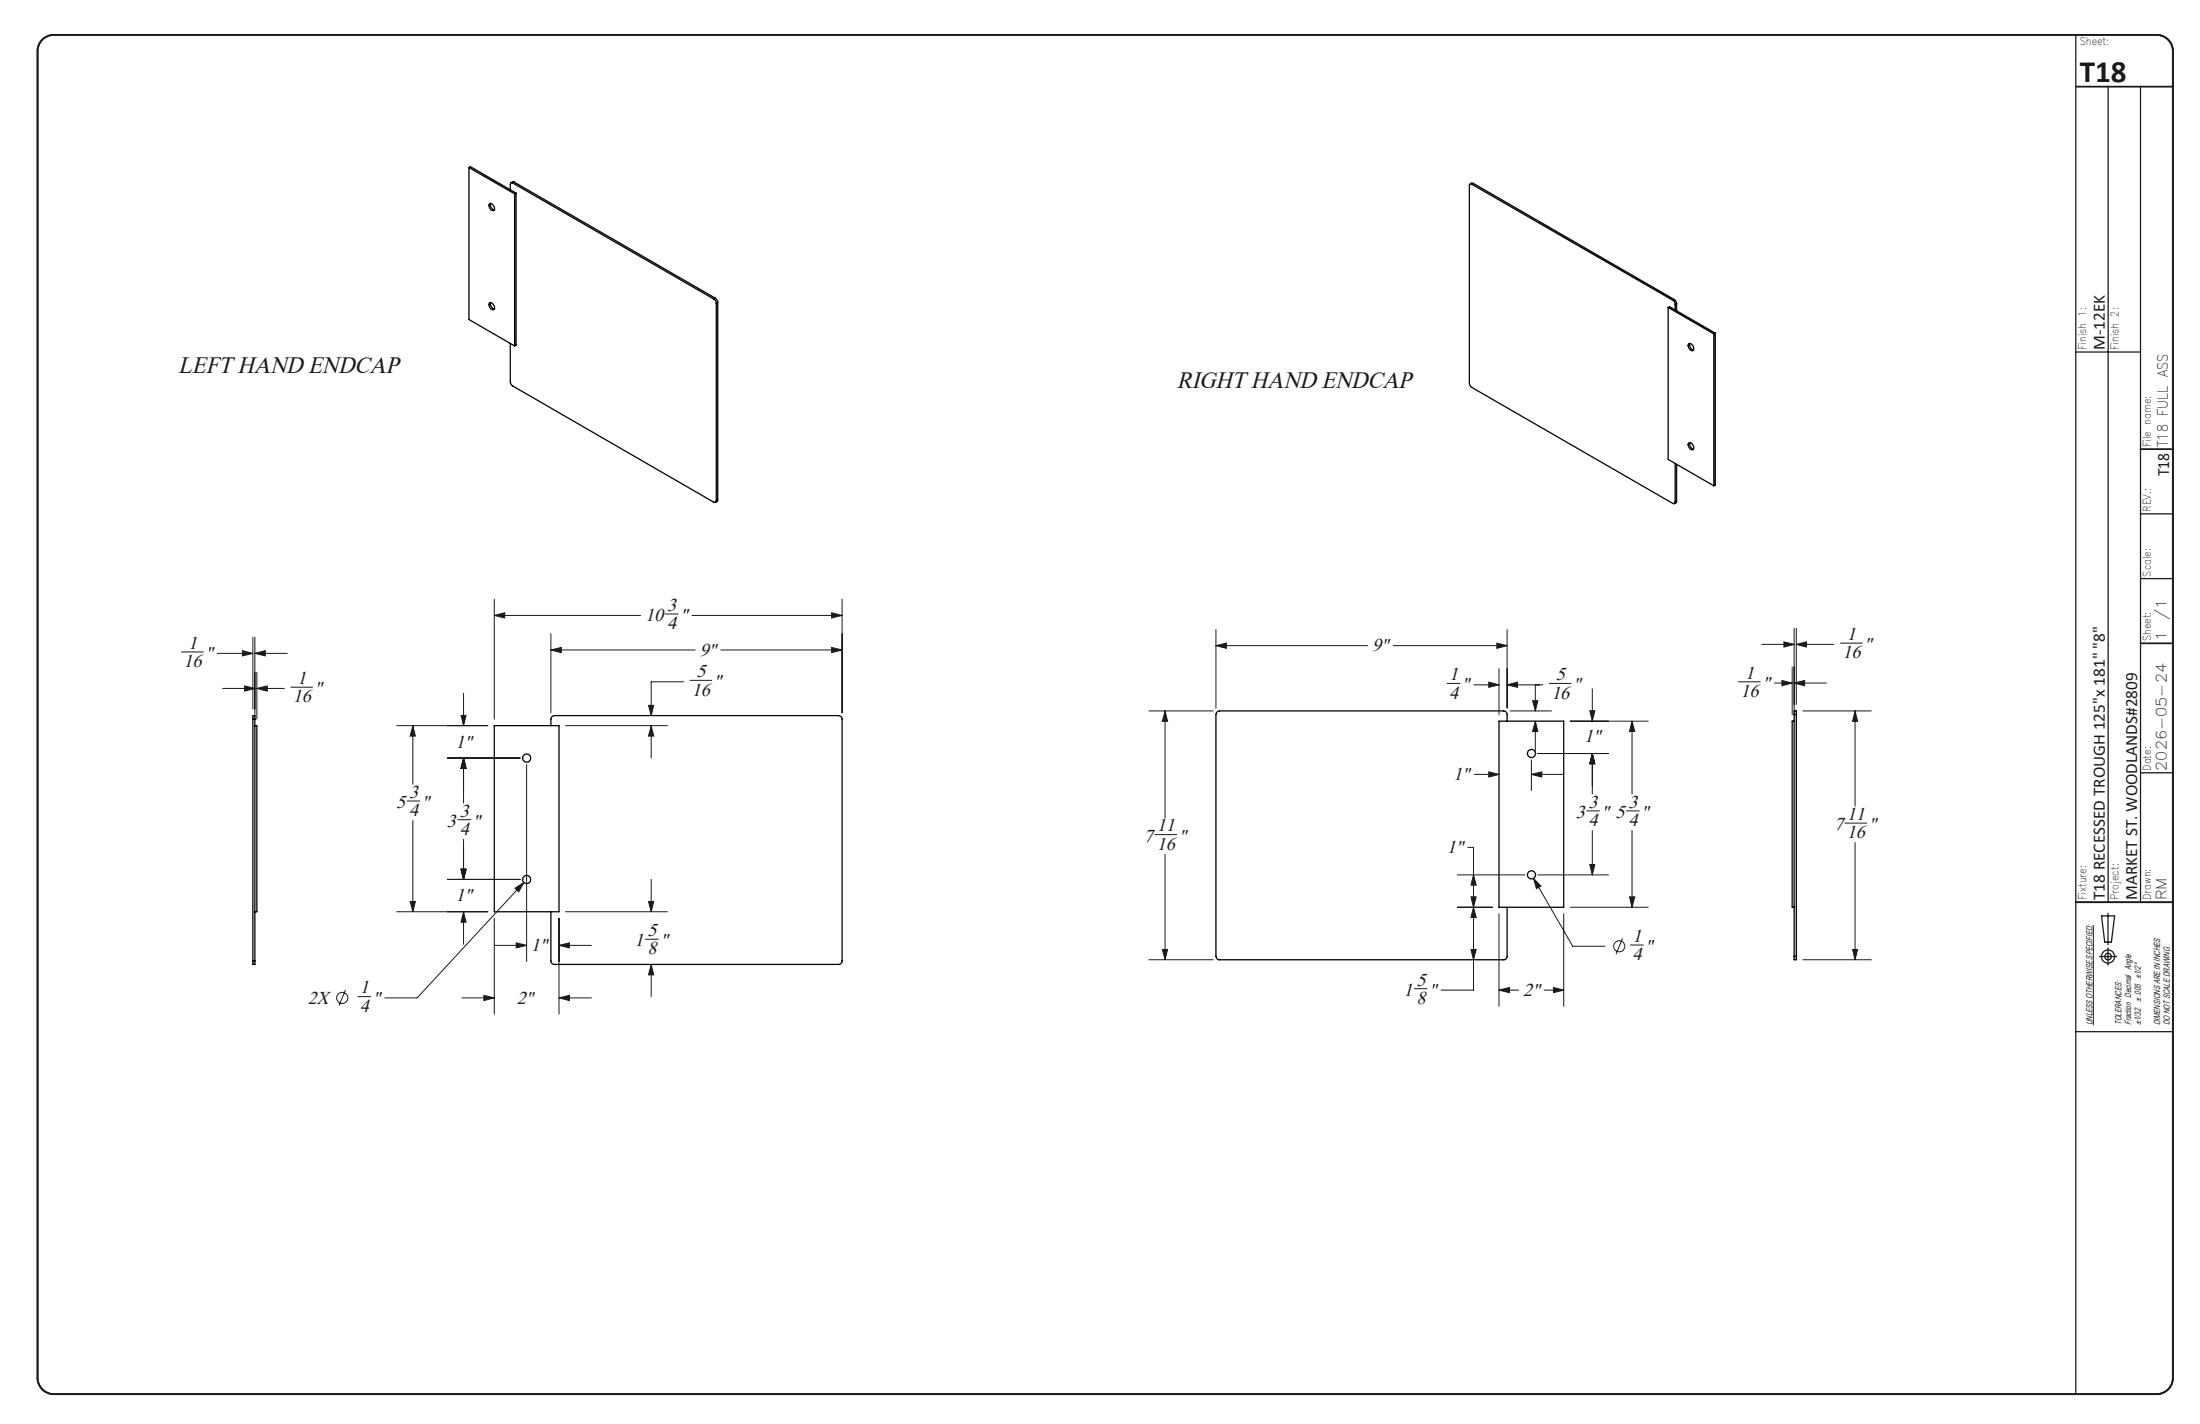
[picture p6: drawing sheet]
<svg xmlns="http://www.w3.org/2000/svg" width="432mm" height="279mm" viewBox="0 0 432 279" stroke-linecap="round" stroke-linejoin="round" font-family="sans-serif">
<g fill="none" stroke="#191924" stroke-width=".2">
<path d="M97 117.6v23.5M165.3 117.6v22.2M35.6 127.9h4.3M42.7 128.2h6.9M43.7 135.1h6.3M47.6 127.7l2 .5-2 .5zM48 134.6l2 .5-2 .5zM49.6 125v14.1M50 128.2l2.1-.5v1zM50 125v16.1M50 128.2h6.4M50.4 135.1l2.1-.5v1z"/>
<path d="M50.4 131.9v9.2M50.4 135.1h5.4M57.1 134.8h4.2M91 136v6.4M97 120.8l2.1-.6v1zM97 120.8h28.7M108.1 127.5l2.1-.5v1.1zM108.1 124.4v15.4M108.1 127.5h28.4M127.3 138.4h1l-.5 2zM130.5 120.5h2.6M134.2 133.8h-6.4v6.6"/>
<path d="M135.4 133.5h4.3M135.8 120.8h29.5M141.5 127.5h23.8M163.2 127l2.1 .5-2.1 .6zM163.2 120.2l2.1 .6-2.1 .4zM225.5 139.5h12.6M228.7 139.5l.5 2h-1.1zM228.7 139.5v21M238.7 126.7l2-.5v1zM238.7 123.5v15.4M238.7 126.7h29.7M273.4 126.7h22.4"/>
<path d="M284 134.1h2.6M289.3 134.4h4.9M292.2 133.8l2 .6-2 .5zM293.8 126.2l2 .5-2 .5zM294.2 131.2v9M295.8 134.4l2.1-.6v1.1zM295.8 123.5v15.4M295.8 134.4h7M296.4 139.5h8.1M300.8 137.5h1l-.5 2zM301.3 134.4v5.1M304.1 134.1h4.3"/>
<path d="M312 139.5h1l-.5 2zM312.5 135.1v6.4M341.2 133.8h4.3M345.8 126.4h6.3M348.3 134h3.5M349.7 133.5l2.1 .5-2.1 .5zM350.1 125.9l2 .5-2 .6zM351.8 130.8v9.4M352.1 134l2.1-.5v1zM352.1 123.3v16.9M352.1 134h6.4M352.6 126.4l2-.5v1.1z"/>
<path d="M352.6 123.3v14.9M352.6 126.4h7.3M353.8 139.5h13.5M361.2 126.2h4.3M364.1 139.5l.5 2h-1zM364.1 139.5v18.7M77.9 142.4h17.8M79.9 157.2h2.5M81 142.4l.5 2h-1zM81 142.4v11.5M87.8 148.7h14.3M90.5 140.4h1l-.5 2z"/>
<path d="M91 148.7l.5 2.1h-1zM91 148.7v8.9M103.4 150v38.7M111 142.4h20M127.8 142.4l.5 2h-1zM127.8 142.4v6.3M289.3 151.9h4.9M292.2 151.4l2 .5-2 .6zM300.6 151.9l2-.5v1.1zM300.6 149.1v6M300.6 151.9h6.3M301.3 141.5l.5 2h-1z"/>
<path d="M301.3 141.5v6.3M301.8 147.8h13.9M308.2 141.5h15.3M311.4 159.1h2.5M312.5 147.8l.5 2.1h-1zM312.5 147.8v8M319.2 159.1h2.5M320.3 141.5l.6 2h-1.1zM320.3 141.5v14.3M77.9 178.9h17.8M80.5 176.9h1l-.5 2zM81 161v17.9"/>
<path d="M87.8 172.5h14.3M89.9 160.8h2.5M90.5 170.5h1l-.5 2zM91 178.9l.5 2h-1zM91 164.7v7.8M91 178.9v6.3M101.1 174.3l1.7-1.2-1 1.9zM102.8 173.1l-20.9 22.7h-6.4M111 178.9h20M127.3 176.9h1l-.5 2zM127.8 172.5v6.4M226.7 163.8h4.3"/>
<path d="M228.7 167.6v20.7M286 171.7h13.3M286 178h6.9M288.1 166.3h1.1v28h-6.3M288.7 176h1l-.5 2zM289.2 171.7l.5 2h-1zM289.2 178l.5 2h-1zM294.2 179.3v18.1M301 172.3l1.4 1.5-.8 .5zM301 172.3l7.7 13.4h6.3M301.8 171.7h13.9M306.9 179.3v18.1"/>
<path d="M308.2 178h15.3M312 169.6h1l-.5 2.1zM312.5 162.9v8.8M319.8 176h1.1l-.6 2zM320.3 162.9v15.1M362.1 161.5h4.3M364.1 165.3v23M67.8 194.2l-1.3 3.1M70.2 195.5h2.6M90.7 195.8h6.3M95 195.3l2 .5-2 .5zM97 180.2v18.8"/>
<path d="M97 185.5h6.4M101.3 185l2.1 .5-2.1 .5zM109.7 195.8l2.1-.5v1zM109.7 185.5l2.1-.5v1zM109.7 180.2v18.8M109.7 195.8h6.4M109.7 185.5h6.4M126.7 184.3h2.5M127.8 189.2l.5 2.1h-1zM127.8 189.2v6.4M225.5 188.3h12.6M228.1 186.3h1.1l-.5 2z"/>
<path d="M277.6 194h2.5M288.7 186.3h1l-.5 2zM294.2 194.3l2.1-.6v1.1zM294.2 194.3h3.9M303.1 194.3h3.8M304.9 193.7l2 .6-2 .5zM318.5 184.1l-1.3 3.1M320 185.4h2.5M353.8 188.3h13.5M363.6 186.3h1l-.5 2zM410.9 181.5v19.6"/>
<circle cx="67.2" cy="195.8" r="1.08"/>
<circle cx="317.8" cy="185.7" r="1.08"/>
</g>
<g fill="none" stroke="#191924" stroke-width=".25">
<path d="M407.4 6.8v266.7M413.8 17v160M420.1 17v160M407.4 69.1h12.7M420.1 113.5h6.4M420.1 100.8h6.4M420.1 151.6h6.4M407.4 177h19.1M412.5 179.7h2.5l-.6 5.2h-1.3zM413.7 179.2v6.1M412.1 187.7h3.3M413.7 186v3.4"/>
<path d="M407.4 202.4h19.1"/>
<circle cx="413.7" cy="187.7" r=".66"/>
<circle cx="413.8" cy="187.7" r="1.29"/>
</g>
<path d="M8.2 7.9a3.3 3.3 0 0 1 2.3-1.1h412.8a3.2 3.2 0 0 1 3.2 3.2v260.4a3.2 3.2 0 0 1-3.2 3.1h-412.8a3.2 3.2 0 0 1-3.1-3.1v-260.4a3.2 3.2 0 0 1 .8-2.1zM407.4 17h19.1M420.1 88.1h6.4M420.1 126.2h6.4M407.4 177h19.1" fill="none" stroke="#191924" stroke-width=".35"/>
<g fill="none" stroke="#000" stroke-width=".25">
<path d="M92 32.9l9 5.1M92 32.9v29.8l9 5.2M92 32.9l.3-.2 9 5.2M96.3 39.9a1.09 1.09 0 0 0 .7 1.3M100.6 35.9a.3 .3 0 0 0-.3 0 .3 .3 0 0 0-.1 .3v1.1M100.6 35.9l39.5 22.8M100.9 35.7h-.2l-.4 .2M100.9 35.7l-.3 .2M100.9 35.7l39.5 22.8M101 38v29.9M101.3 37.9v29.8l-.3 .2M101.3 37.9l-.3 .1"/>
<path d="M288.9 36.2a.3 .3 0 0 0-.4-.1 .3 .3 0 0 0-.1 .3v38.9l.2 .5 39.7 23a.28 .28 0 0 0 .4 0 .28 .28 0 0 0 .1-.3M288.9 36.2l39.4 22.7M289.2 36l-.3-.1-.4 .2M289.2 36l-.3 .2M289.2 36l39.4 22.8M96.1 59.4a.91 .91 0 0 1 .9 1.3 .89 .89 0 0 1-.9-1.3zM96.1 40a.84 .84 0 0 1 .8 .4 .84 .84 0 0 1-.1 .9 1.01 1.01 0 0 1-.7-1.3zM96.3 59.4a1.08 1.08 0 0 0 .7 1.2M140.1 58.7l.3 .3 .2 .5M140.4 58.5l.3 .2 .2 .6M140.4 58.5l-.3 .2M140.6 59.5v38.7"/>
<path d="M140.9 59.3l-.3 .2M140.9 59.3v38.8M328.3 58.9l.3 .4 .2 .5M328.6 58.8l.4 .4 .1 .4M328.6 58.8l-.3 .1M328.8 59.8v1M329.1 59.6l-.3 .2M329.1 59.6v1.4M100.2 67.4v7.5l.4 .8 39.5 22.8a.3 .3 0 0 0 .3 .1 .3 .3 0 0 0 .2-.4M327.4 60.3l9 5.2M327.4 60.3l.3-.1 9 5.2M327.4 60.3v29.8l9 5.2"/>
<path d="M331.4 67.5a.85 .85 0 0 1 .9 .4 .85 .85 0 0 1-.1 .9 1.02 1.02 0 0 1-.8-1.3zM331.6 67.4a1.15 1.15 0 0 0 .8 1.3M336.4 65.5v29.8M336.7 65.4l-.3 .1M336.7 65.4v29.8l-.3 .1M140.9 98.1l-.1 .3-.4 .2M140.9 98.1l-.3 .1M328.8 90.9v7.6M329.1 98.3l-.1 .3-.4 .2M329.1 98.3l-.3 .2M329.1 91.1v7.2M331.4 86.9a.82 .82 0 0 1 .9 .4 .82 .82 0 0 1-.1 1 1.01 1.01 0 0 1-.8-1.4z"/>
<path d="M331.6 86.8a1.11 1.11 0 0 0 .8 1.3M49.6 141.1v-.7h.4v.7M49.6 141.1h.4M49.6 141.1v47.4M50 142.4h.4v36.5h-.4M50 141.1v47.4M97 142.4h12.7v36.5h-12.7zM108.1 142.4v-1.3a.72 .72 0 0 1 .7-.7h55.8a.72 .72 0 0 1 .7 .7v47.4a.72 .72 0 0 1-.7 .7h-55.8a.72 .72 0 0 1-.7-.7v-9.6M294.2 141.5h12.7v36.5h-12.7zM295.8 141.5v-1.3a.66 .66 0 0 0-.7-.7h-55.7a.72 .72 0 0 0-.7 .7v47.4a.73 .73 0 0 0 .7 .7h55.7a.66 .66 0 0 0 .7-.7v-9.6M352.1 140.2v-.7h.5v.7M352.1 141.5h-.3v36.5h.3"/>
<path d="M352.1 140.2h.5M352.1 140.2v47.4M352.6 140.2v47.4M49.6 188.5v.7h.4v-.7M49.6 188.5h.4M352.1 187.6v.7h.5v-.7M352.1 187.6h.5"/>
<circle cx="103.4" cy="148.7" r=".79"/>
<circle cx="300.6" cy="147.8" r=".79"/>
<circle cx="103.4" cy="172.6" r=".79"/>
<circle cx="300.6" cy="171.6" r=".79"/>
</g>
<path d="M293.8 126.2l2 .5-2 .5zM238.7 126.7l2-.5v1zM304.9 193.7l2 .6-2 .5zM294.2 194.3l2.1-.6v1.1zM312 169.6h1l-.5 2.1zM312.5 147.8l.5 2.1h-1zM312.5 147.8l.5 2.1h-1zM312 139.5h1l-.5 2zM301.3 141.5l.5 2h-1zM300.8 137.5h1l-.5 2zM301 172.3l.6 2 .8-.5zM292.2 133.8l2 .6-2 .5zM295.8 134.4l2.1-.6v1.1zM228.7 139.5l.5 2h-1.1zM228.1 186.3h1.1l-.5 2zM320.3 141.5l.6 2h-1.1zM319.8 176h1.1l-.6 2zM300.6 151.9l2-.5v1.1zM292.2 151.4l2 .5-2 .6zM289.2 171.7l.5 2h-1zM288.7 176h1l-.5 2zM289.2 178l.5 2h-1zM288.7 186.3h1l-.5 2zM363.6 186.3h1l-.5 2zM364.1 139.5l.5 2h-1zM350.1 125.9l2 .5-2 .6zM352.6 126.4l2-.5v1.1zM349.7 133.5l2.1 .5-2.1 .5zM352.1 134l2.1-.5v1zM108.1 127.5l2.1-.5v1.1zM163.2 127l2.1 .5-2.1 .6zM97 120.8l2.1-.6v1zM163.2 120.2l2.1 .6-2.1 .4zM91 148.7l.5 2.1h-1zM90.5 170.5h1l-.5 2zM91 148.7l.5 2.1h-1zM90.5 140.4h1l-.5 2zM109.7 195.8l2.1-.5v1zM95 195.3l2 .5-2 .5zM101.3 185l2.1 .5-2.1 .5zM109.7 185.5l2.1-.5v1zM90.5 170.5h1l-.5 2zM91 178.9l.5 2h-1zM127.3 176.9h1l-.5 2zM127.8 189.2l.5 2.1h-1zM81 142.4l.5 2h-1zM80.5 176.9h1l-.5 2zM127.8 142.4l.5 2h-1zM127.3 138.4h1l-.5 2zM101.1 174.3l.7 .7 1-1.9zM47.6 127.7l2 .5-2 .5zM50 128.2l2.1-.5v1zM50.4 135.1l2.1-.5v1zM48 134.6l2 .5-2 .5z" fill="#191924"/>
<text font-size="6.1" fill="#191924" x="408.2" y="16.1">T18</text>
<g font-size="4.7" fill="#191924">
<text x="35" y="73.2">LEFT HAND ENDCAP</text>
<text x="231" y="76.1">RIGHT HAND ENDCAP</text>
</g>
<g font-size="3.7" fill="#191924">
<text x="130.9" y="119.8">3</text>
<text x="126.6" y="121.8">10</text>
<text x="130.9" y="123.5">4</text>
<text x="133.5" y="121.8">&quot;</text>
<text x="362.5" y="125.5">1</text>
<text x="36" y="130.9">16</text>
<text x="36.9" y="127.3">1</text>
<text x="40.3" y="129.3">&quot;</text>
<text x="137.4" y="128.6">9&quot;</text>
<text x="269.3" y="127.8">9&quot;</text>
<text x="361.6" y="129.2">16</text>
<text x="365.9" y="127.5">&quot;</text>
<text x="57.5" y="137.8">16</text>
<text x="58.3" y="134.2">1</text>
<text x="61.8" y="136.2">&quot;</text>
<text x="135.8" y="136.5">16</text>
<text x="136.7" y="132.9">5</text>
<text x="140.1" y="134.9">&quot;</text>
<text x="284.4" y="133.5">1</text>
<text x="284.4" y="137.1">4</text>
<text x="286.9" y="135.5">&quot;</text>
<text x="304.5" y="137.1">16</text>
<text x="305.4" y="133.5">5</text>
<text x="308.8" y="135.5">&quot;</text>
<text x="341.6" y="136.7">16</text>
<text x="342.5" y="133.1">1</text>
<text x="345.9" y="135.1">&quot;</text>
<text x="89.4" y="146.7">1&quot;</text>
<text x="310.9" y="145.5">1&quot;</text>
<text x="285.2" y="153.1">1&quot;</text>
<text x="77.8" y="158.5">5</text>
<text x="80.3" y="156.5">3</text>
<text x="80.3" y="160.1">4</text>
<text x="82.8" y="158.5">&quot;</text>
<text x="90.3" y="160.2">3</text>
<text x="309.3" y="160.5">3</text>
<text x="311.8" y="158.5">3</text>
<text x="314.3" y="160.5">&quot; 5</text>
<text x="319.6" y="158.5">3</text>
<text x="322.1" y="160.5">&quot;</text>
<text x="362.5" y="160.9">11</text>
<text x="87.7" y="162.2">3</text>
<text x="90.3" y="163.8">4</text>
<text x="92.8" y="162.2">&quot;</text>
<text x="224.5" y="165.1">7</text>
<text x="227.1" y="163.1">11</text>
<text x="227.1" y="166.7">16</text>
<text x="231.4" y="165.1">&quot;</text>
<text x="284" y="167.4">1&quot;</text>
<text x="311.8" y="162.1">4</text>
<text x="319.6" y="162.1">4</text>
<text x="360" y="162.9">7</text>
<text x="362.5" y="164.5">16</text>
<text x="366.8" y="162.9">&quot;</text>
<text x="89.4" y="176.8">1&quot;</text>
<text x="124.6" y="185.6">1</text>
<text x="127.1" y="183.7">5</text>
<text x="129.6" y="185.6">&quot;</text>
<text x="320.4" y="184.8">1</text>
<text x="104.2" y="186.6">1&quot;</text>
<text x="127.1" y="187.3">8</text>
<text x="320.4" y="188.4">4</text>
<text x="322.9" y="186.8">&quot;</text>
<text x="60.5" y="196.9">2X</text>
<text x="70.6" y="194.9">1</text>
<text x="73.2" y="196.9">&quot;</text>
<text x="101.4" y="196.9">2&quot;</text>
<text x="275.5" y="195.4">1</text>
<text x="278" y="197">8</text>
<text x="278" y="193.4">5</text>
<text x="280.5" y="195.4">&quot;</text>
<text x="299" y="195.4">2&quot;</text>
<text x="70.6" y="198.5">4</text>
</g>
<g font-size="3.4" fill="#191924">
<text x="413.1" y="68.7" transform="rotate(-90 413.1 68.7)">M-12EK</text>
<text x="425.7" y="93.4" transform="rotate(-90 425.7 93.4)">T18</text>
<text x="413.1" y="176.6" transform="rotate(-90 413.1 176.6)">T18 RECESSED TROUGH 125&quot;x 181&quot; &quot;8&quot;</text>
<text x="419.4" y="176.6" transform="rotate(-90 419.4 176.6)">MARKET ST. WOODLANDS#2809</text>
</g>
<g font-size="2.8" fill="#191924">
<text x="425.5" y="87.7" transform="rotate(-90 425.5 87.7)">T18 FULL ASS</text>
<text x="425.2" y="125.8" transform="rotate(-90 425.2 125.8)">1</text>
<text x="425.2" y="121.7" transform="rotate(-90 425.2 121.7)">/1</text>
<text x="425.2" y="151.2" transform="rotate(-90 425.2 151.2)">2026-05-24</text>
<text x="425.2" y="176.6" transform="rotate(-90 425.2 176.6)">RM</text>
</g>
<g font-size="2.1" fill="#191924">
<text x="408.2" y="8.9">Sheet:</text>
<text x="409.5" y="68.7" transform="rotate(-90 409.5 68.7)">Finish 1:</text>
<text x="415.8" y="68.7" transform="rotate(-90 415.8 68.7)">Finish 2:</text>
<text x="422.2" y="87.7" transform="rotate(-90 422.2 87.7)">File name:</text>
<text x="422.2" y="100.4" transform="rotate(-90 422.2 100.4)">REV.:</text>
<text x="422.2" y="113.1" transform="rotate(-90 422.2 113.1)">Scale:</text>
<text x="422.2" y="125.8" transform="rotate(-90 422.2 125.8)">Sheet:</text>
<text x="422.2" y="151.2" transform="rotate(-90 422.2 151.2)">Date:</text>
<text x="409.5" y="176.6" transform="rotate(-90 409.5 176.6)">Fixture:</text>
<text x="415.8" y="176.6" transform="rotate(-90 415.8 176.6)">Project:</text>
<text x="422.2" y="176.6" transform="rotate(-90 422.2 176.6)">Drawn:</text>
</g>
<g font-size="1.7" fill="#191924">
<text x="420.2" y="196.6" transform="rotate(-90 420.2 196.6)">± .005 ±1/2°</text>
<text x="410.7" y="201.1" transform="rotate(-90 410.7 201.1)">UNLESS OTHERWISE SPECIFIED:</text>
<text x="416.4" y="201.1" transform="rotate(-90 416.4 201.1)">TOLERANCES:</text>
<text x="418.3" y="201.1" transform="rotate(-90 418.3 201.1)">Fraction Decimal Angle</text>
<text x="420.2" y="201.1" transform="rotate(-90 420.2 201.1)">±1/32</text>
<text x="424" y="201.1" transform="rotate(-90 424 201.1)">DIMENSIONS ARE IN INCHES</text>
<text x="425.9" y="201.1" transform="rotate(-90 425.9 201.1)">DO NOT SCALE DRAWING</text>
</g>
</svg>
